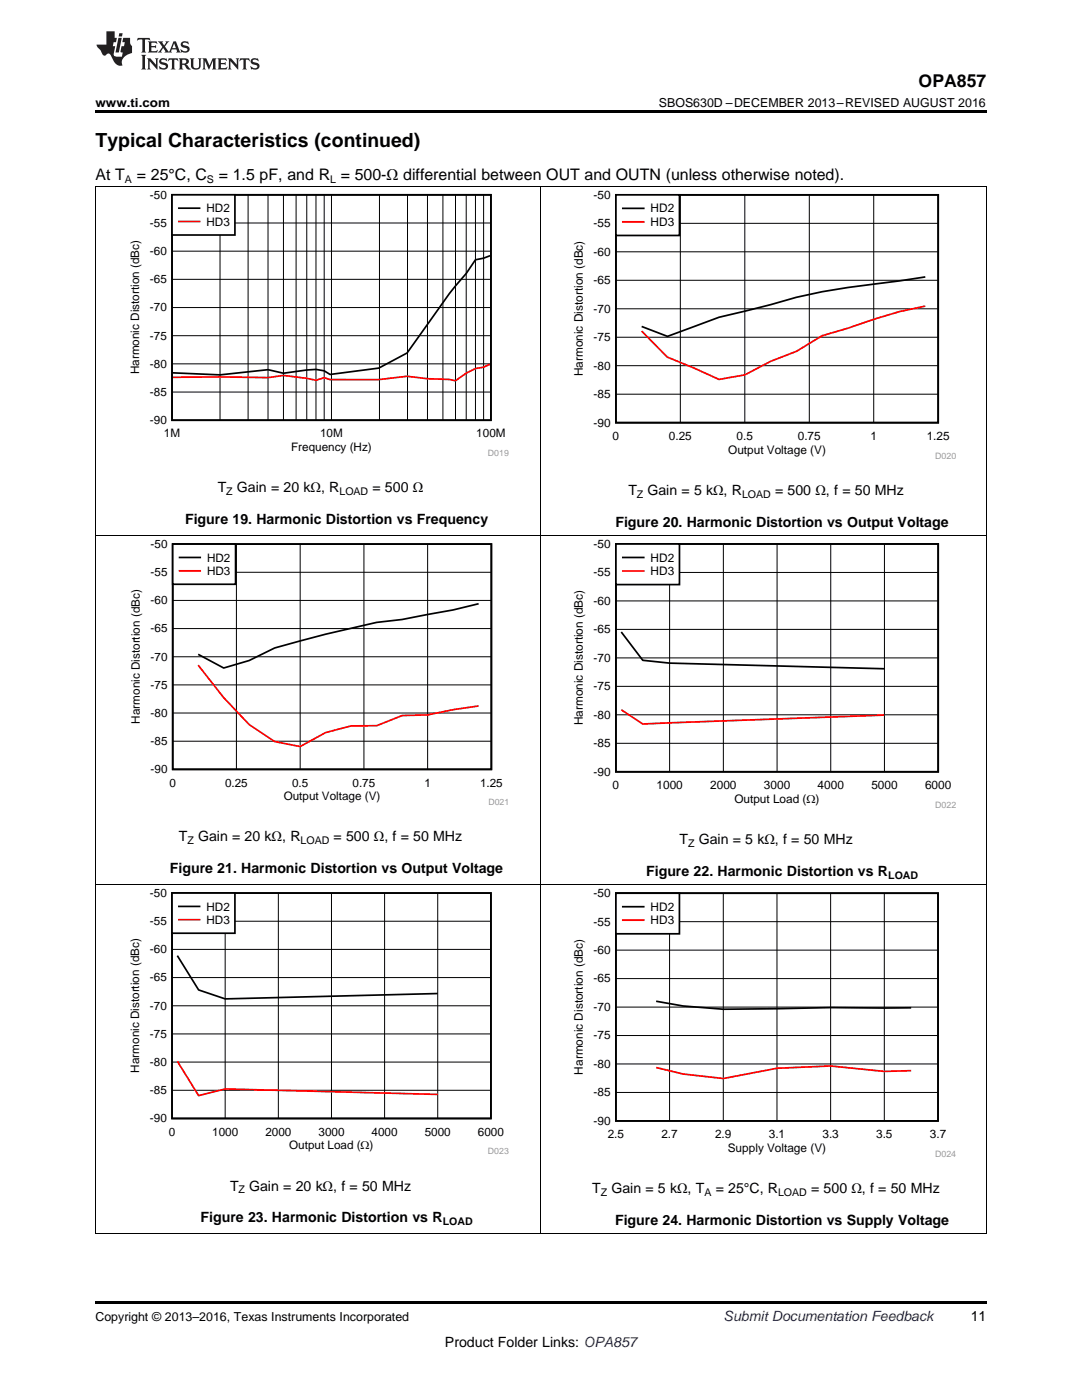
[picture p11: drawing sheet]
<svg xmlns="http://www.w3.org/2000/svg" width="216mm" height="279mm" viewBox="0 0 216 279" stroke-linecap="round" stroke-linejoin="round" font-family="sans-serif">
<path d="M19 246.2l.2 .1zM196.7 246.2l.1 .1zM19 259.7h177.8v.5h-177.8z" fill="#000"/>
<path d="M19.1 176.6v69.7M107.9 176.6v69.7M196.8 176.6v69.7M19 246.2h177.8" fill="none" stroke="#000" stroke-width=".2"/>
<path d="M114 177.4h76.7v53.5h-76.7z" fill-rule="evenodd" fill="#fff"/>
<path d="M122.9 178.3h64.3v45.4h-64.3zM130.9 199.8l5.4 1 8 .6 21.4-.3h16.1" fill="none" stroke="#000" stroke-width=".34"/>
<path d="M133.6 178.3v45.4M144.3 178.3v45.4M155 178.3v45.4M165.7 178.3v45.4M176.5 178.3v45.4M122.9 195.3h64.3M122.9 189.6h64.3M122.9 183.9h64.3M122.9 218h64.3M122.9 212.3h64.3M122.9 206.7h64.3M122.9 201h64.3" fill="none" stroke="#000" stroke-width=".2"/>
<path d="M130.9 213l5.4 1.3 8 .9 10.7-2 10.7-.5 10.8 1.1 5.3-.1" fill="none" stroke="#f00" stroke-width=".34"/>
<path d="M122.9 178.3h12.7v8.1h-12.7z" fill-rule="evenodd" fill="#fff"/>
<path d="M122.9 178.3h12.7v8.1h-12.7zM124.3 181h4.1" fill="none" stroke="#000" stroke-width=".34"/>
<path d="M124.3 183.6h4.1" fill="none" stroke="#f00" stroke-width=".34"/>
<path d="M25.5 177.3h76v53.1h-76z" fill-rule="evenodd" fill="#fff"/>
<path d="M34.3 178.2h63.7v45h-63.7zM35.4 190.7l4.2 6.9 5.3 1.8 42.4-1.1" fill="none" stroke="#000" stroke-width=".34"/>
<path d="M44.9 178.2v45M55.5 178.2v45M66.1 178.2v45M76.7 178.2v45M87.3 178.2v45M34.3 195.1h63.7M34.3 189.5h63.7M34.3 183.9h63.7M34.3 217.6h63.7M34.3 212h63.7M34.3 206.3h63.7M34.3 200.7h63.7" fill="none" stroke="#000" stroke-width=".2"/>
<path d="M35.4 211.8l4.2 6.9 5.3-1.4 42.4 1.1" fill="none" stroke="#f00" stroke-width=".34"/>
<path d="M34.3 178.2h12.6v8h-12.6z" fill-rule="evenodd" fill="#fff"/>
<path d="M34.3 178.2h12.6v8h-12.6zM35.7 180.9h4.1" fill="none" stroke="#000" stroke-width=".34"/>
<path d="M35.7 183.6h4.1" fill="none" stroke="#f00" stroke-width=".34"/>
<path d="M19.1 106.9v69.7M107.9 106.9v69.7M196.8 106.9v69.7M19 176.5h177.8" fill="none" stroke="#000" stroke-width=".2"/>
<path d="M114 107.7h76.7v53.6h-76.7z" fill-rule="evenodd" fill="#fff"/>
<path d="M122.9 108.6h64.3v45.4h-64.3zM124 126.1l4.3 5.7 5.3 .5 42.9 1.2" fill="none" stroke="#000" stroke-width=".34"/>
<path d="M122.9 119.9h64.3M122.9 114.2h64.3M133.6 108.6v45.4M144.3 108.6v45.4M155.1 108.6v45.4M165.8 108.6v45.4M176.5 108.6v45.4M122.9 137h64.3M122.9 131.3h64.3M122.9 125.6h64.3M122.9 148.3h64.3M122.9 142.7h64.3" fill="none" stroke="#000" stroke-width=".2"/>
<path d="M124 141.7l4.3 2.8 48.2-1.8" fill="none" stroke="#f00" stroke-width=".34"/>
<path d="M122.9 108.6h12.7v8.1h-12.7z" fill-rule="evenodd" fill="#fff"/>
<path d="M122.9 108.6h12.7v8.1h-12.7zM124.3 111.3h4.2" fill="none" stroke="#000" stroke-width=".34"/>
<path d="M124.3 113.9h4.2" fill="none" stroke="#f00" stroke-width=".34"/>
<path d="M25.7 107.7h75.6v53h-75.6z" fill-rule="evenodd" fill="#fff"/>
<path d="M34.5 108.6h63.5v44.9h-63.5zM95.5 120.5l-5.1 1.2-10.2 1.9-5 .6a287.3 287.3 0 0 0-20.4 5.1l-5.1 2.5-5.1 1.5-5.1-2.7" fill="none" stroke="#000" stroke-width=".34"/>
<path d="M34.5 119.8h63.6M34.5 114.2h63.6M47.2 108.6v45M59.9 108.6v45M72.6 108.6v45M85.3 108.6v45M34.5 136.7h63.6M34.5 131.1h63.6M34.5 125.4h63.6M34.5 147.9h63.6M34.5 142.3h63.6" fill="none" stroke="#000" stroke-width=".2"/>
<path d="M39.5 132.7l5.1 6.5 5.1 5.4 5.1 3.4 5.1 1 5.1-2.8 5.1-1.3 5.1-.1 5-2 5.1-.1 5.1-1.1 5.1-.7" fill="none" stroke="#f00" stroke-width=".34"/>
<path d="M34.5 108.6h12.5v8h-12.5z" fill-rule="evenodd" fill="#fff"/>
<path d="M34.5 108.6h12.5v8h-12.5zM35.8 111.3h4.2" fill="none" stroke="#000" stroke-width=".34"/>
<path d="M35.8 113.9h4.2" fill="none" stroke="#f00" stroke-width=".34"/>
<path d="M19.1 37.2v69.7M107.9 37.2v69.7M196.8 37.2v69.7M19 106.9h177.8" fill="none" stroke="#000" stroke-width=".2"/>
<path d="M114 38h76.7v53.6h-76.7z" fill-rule="evenodd" fill="#fff"/>
<path d="M122.9 38.9h64.3v45.5h-64.3zM184.6 55.3l-5.1 .8a172.4 172.4 0 0 0-20.6 3.2l-5.1 1.5-10.3 2.5-10.3 3.8-5.2-1.9" fill="none" stroke="#000" stroke-width=".34"/>
<path d="M135.8 38.9v45.5M148.6 38.9v45.5M161.5 38.9v45.5M174.3 38.9v45.5M122.9 55.9h64.3M122.9 50.3h64.3M122.9 44.6h64.3M122.9 78.7h64.3M122.9 73h64.3M122.9 67.3h64.3M122.9 61.6h64.3" fill="none" stroke="#000" stroke-width=".2"/>
<path d="M184.6 61.1l-5.1 1.1-15.4 4.8-5.2 3.1-5.1 2-5.2 2.7-5.1 .9-5.2-2.3-5.1-2.1-5.2-5.2" fill="none" stroke="#f00" stroke-width=".34"/>
<path d="M122.9 38.9h12.7v8.1h-12.7z" fill-rule="evenodd" fill="#fff"/>
<path d="M122.9 38.9h12.7v8.1h-12.7zM124.3 41.6h4.2" fill="none" stroke="#000" stroke-width=".34"/>
<path d="M124.3 44.3h4.2" fill="none" stroke="#f00" stroke-width=".34"/>
<path d="M25.5 38h76v53h-76z" fill-rule="evenodd" fill="#fff"/>
<path d="M34.3 38.9h63.7v45h-63.7zM97.8 51l-1.3 .5-1.6 .3-1.9 2.8-3.3 4-8.5 11.9-5.6 3-9.7 1.2-1.2-.7-1.7-.3-6.4 .8-3.1-.7-9.6 1-9.4-.4" fill="none" stroke="#000" stroke-width=".34"/>
<g fill="none" stroke="#000" stroke-width=".2">
<path d="M43.9 38.9v45M49.5 38.9v45M53.5 38.9v45M56.6 38.9v45M59.1 38.9v45M61.2 38.9v45M63 38.9v45M64.7 38.9v45M66.1 38.9v45M75.7 38.9v45M81.3 38.9v45M85.3 38.9v45"/>
<path d="M88.4 38.9v45M90.9 38.9v45M93 38.9v45M94.9 38.9v45M96.5 38.9v45M34.3 55.7h63.7M34.3 50.1h63.7M34.3 44.5h63.7M34.3 78.2h63.7M34.3 72.6h63.7M34.3 67h63.7M34.3 61.4h63.7"/>
</g>
<path d="M97.8 72.7l-1.3 .6-1.6 .3-1.9 .9-2.1 1.5-1.2-.3-4.4-.1-4.1-.5-5.6 .7h-9.7l-1.2-.4-1.7 .5-1.8-.4-4.6-.6-3.1 .5-9.6-.2-9.4 .1" fill="none" stroke="#f00" stroke-width=".34"/>
<path d="M34.3 38.9h12.6v8h-12.6z" fill-rule="evenodd" fill="#fff"/>
<path d="M34.3 38.9h12.6v8h-12.6zM35.7 41.5h4.1" fill="none" stroke="#000" stroke-width=".34"/>
<path d="M35.7 44.2h4.1" fill="none" stroke="#f00" stroke-width=".34"/>
<path d="M19 37.2h177.8" fill="none" stroke="#000" stroke-width=".2"/>
<path d="M19 22h177.8v.5h-177.8z" fill="#000"/>
<g fill="#231f20">
<path d="M27.5 7.6l-.1 .5 .4-.2h.6v.1v2.1l-.2 .4h1l-.3-.4v-2.1l.1-.1h.5l.5 .2-.2-.5zM29.5 8.3l.2 .3v1.5l-.2 .4h1.8l.2-.6a1.04 1.04 0 0 1-1.3 .2v-.7h.6l.3 .2v-.6l-.3 .2h-.6v-.6l.8-.1 .4 .3-.2-.5zM31.5 8.3l.9 1.1-.9 1.1h.8l-.2-.2 .5-.7 .4 .7-.2 .2h1.5l-.1-.2 .1-.4h.9l.1 .4-.2 .2h1l-.3-.3-.7-1.9h-.5l-.9 2-.8-1 .9-1h-.8l.1 .3-.3 .5-.4-.6 .2-.2zM34.7 8.6l.4 1h-.7zM36.3 8.4a.63 .63 0 0 0-.2 .7 .63 .63 0 0 0 .6 .4l.6 .2 .1 .2a.75 .75 0 0 1-.7 .4 .75 .75 0 0 1-.6-.5l.1 .7 .1-.1a1.11 1.11 0 0 0 1.5-.6 1.13 1.13 0 0 0-1.2-.8l-.1-.4a1.04 1.04 0 0 1 1.2 .2l-.2-.5-.1 .1-.5-.2zM28.2 10.9l.2 .4v2.2l-.2 .4h1l-.3-.4v-2.2l.3-.4zM29.3 11.6l.3 .4v1.5l-.3 .4h.8l-.2-.4v-1.3l1.5 1.7v-1.9l.2-.4h-.7l.2 .4v.9l-1.1-1.3zM32 11.8a.62 .62 0 0 0-.2 .7 .62 .62 0 0 0 .6 .4l.6 .1 .1 .3a.76 .76 0 0 1-.7 .3 .76 .76 0 0 1-.6-.4l.1 .7 .1-.1a1.11 1.11 0 0 0 1.5-.6 1.13 1.13 0 0 0-1.2-.8l-.1-.4a1.04 1.04 0 0 1 1.2 .2l-.2-.6-.1 .1-.5-.1zM33.7 11.6l-.2 .6a.61 .61 0 0 1 .8-.3v1.6l-.2 .4h.9l-.2-.4v-1.6a.63 .63 0 0 1 .8 .3l-.2-.6zM35.6 11.6l.3 .4v1.5l-.3 .4h1l-.2-.2v-.8l.5 .2a.76 .76 0 0 0 1.2 .7l-1-1a.58 .58 0 0 0 .6-.5 .58 .58 0 0 0-.5-.6zM36.4 11.9h.1a.45 .45 0 0 1 .5 .1 .45 .45 0 0 1 .1 .5l-.7 .2zM37.9 11.6l.2 .2a2.17 2.17 0 0 0 .3 1.9 .99 .99 0 0 0 1.6-.6v-1.1l.2-.4h-.7l.2 .2a1.92 1.92 0 0 1-.2 1.8 .6 .6 0 0 1-.9-.5v-1.1l.2-.4zM40.4 11.6l.2 .4v1.5l-.2 .4h.7l-.2-.4v-1.4l.8 1.8 .8-1.8v1.4l-.2 .4h.9l-.2-.4v-1.5l.2-.4h-.8l-.6 1.5-.6-1.5zM43.4 11.6l.2 .4v1.5l-.2 .4h1.8l.2-.6a1.04 1.04 0 0 1-1.3 .1v-.6h.5l.4 .2v-.6l-.4 .2h-.5v-.7h.8l.3 .3-.1-.6zM45.5 11.6l.2 .4v1.5l-.2 .4h.7l-.2-.4v-1.3l1.5 1.7v-1.9l.2-.4h-.7l.2 .4v.9l-1.1-1.3zM47.9 11.6l-.1 .6a.61 .61 0 0 1 .8-.3v1.6l-.3 .4h1l-.3-.4 .1-1.6a.63 .63 0 0 1 .7 .3l-.1-.6zM50.2 11.8a.62 .62 0 0 0-.2 .7 .62 .62 0 0 0 .6 .4l.6 .1 .2 .3a.76 .76 0 0 1-.8 .3 .76 .76 0 0 1-.6-.4l.1 .7 .2-.1a1.11 1.11 0 0 0 1.5-.6 1.13 1.13 0 0 0-1.3-.8l-.1-.4a1.04 1.04 0 0 1 1.2 .2l-.1-.6-.2 .1-.5-.1z"/>
<path d="M21.2 6.3v2.6h-1.9l.1 .4 .7 .9a.91 .91 0 0 0 1 .8 .56 .56 0 0 1 .5-.3 .56 .56 0 0 1 .5 .3l.4 .8a1.53 1.53 0 0 0 1.9 1.2 1.54 1.54 0 0 1 1-2.1l.9-.3v-1.4a1.52 1.52 0 0 1-.3-1.6h-1.4l-.2 .8h.5l-.2 .8h-.4l-.2 1v.2l.4 .1-.2 .8a1.93 1.93 0 0 1-1.6-.3l.3-1.8h-.5l.2-.8h.4l.2-.8h-.4v-1.3zM23.6 7.6l-.6 2.9h.7l.6-2.9zM23.8 6.6l-.1 .7h.6l.2-.7z"/>
</g>
<text font-size="3.9" x="19" y="29.3">Typical Characteristics (continued)</text>
<text font-size="3.5" x="183.3" y="17.3">OPA857</text>
<g font-size="3.2">
<text x="19" y="36">At T</text>
<text x="27.3" y="36">= 25°C, C</text>
<text x="43.6" y="36">= 1.5 pF, and R = 500-Ω differential between OUT and OUTN (unless otherwise noted).</text>
</g>
<g font-size="2.8">
<text x="43.5" y="98.2">T</text>
<text x="47.3" y="98.2">Gain = 20 kΩ, R</text>
<text x="74.3" y="98.2">= 500 Ω</text>
<text x="125.4" y="98.8">T</text>
<text x="129.2" y="98.8">Gain = 5 kΩ, R</text>
<text x="154.7" y="98.8">= 500 Ω, f = 50 MHz</text>
<text x="36.9" y="104.6">Figure 19. Harmonic Distortion vs Frequency</text>
<text x="122.8" y="105.2">Figure 20. Harmonic Distortion vs Output Voltage</text>
<text x="35.7" y="167.9">T</text>
<text x="39.5" y="167.9">Gain = 20 kΩ, R</text>
<text x="66.6" y="167.9">= 500 Ω, f = 50 MHz</text>
<text x="135.6" y="168.5">T</text>
<text x="139.4" y="168.5">Gain = 5 kΩ, f = 50 MHz</text>
<text x="33.9" y="174.3">Figure 21. Harmonic Distortion vs Output Voltage</text>
<text x="128.9" y="174.8">Figure 22. Harmonic Distortion vs R</text>
<text x="45.9" y="237.6">T</text>
<text x="49.7" y="237.6">Gain = 20 kΩ, f = 50 MHz</text>
<text x="118.2" y="238.2">T</text>
<text x="122" y="238.2">Gain = 5 kΩ, T</text>
<text x="142.8" y="238.2">= 25°C, R</text>
<text x="161.9" y="238.2">= 500 Ω, f = 50 MHz</text>
<text x="40" y="243.9">Figure 23. Harmonic Distortion vs R</text>
<text x="122.7" y="244.5">Figure 24. Harmonic Distortion vs Supply Voltage</text>
<text x="193.7" y="263.6">11</text>
<text x="88.8" y="268.9">Product Folder Links: OPA857</text>
</g>
<text font-size="2.8" fill="#0000c8" x="144.4" y="263.6">Submit Documentation Feedback</text>
<g font-size="2.5">
<text x="19" y="21.4">www.ti.com</text>
<text x="131.5" y="21.4">SBOS630D –DECEMBER 2013–REVISED AUGUST 2016</text>
<text x="19" y="263.6">Copyright © 2013–2016, Texas Instruments Incorporated</text>
</g>
<g font-size="2.4">
<text x="118.4" y="39.7">-50</text>
<text x="118.4" y="45.3">-55</text>
<text x="129.8" y="42.4">HD2</text>
<text x="129.8" y="45.1">HD3</text>
<text x="118.4" y="51">-60</text>
<text x="118.4" y="56.7">-65</text>
<text x="118.4" y="62.4">-70</text>
<text x="118.4" y="68.1">-75</text>
<text x="116.3" y="75.1" transform="rotate(-90 116.3 75.1)">Harmonic Distortion (dBc)</text>
<text x="118.4" y="73.8">-80</text>
<text x="118.4" y="79.4">-85</text>
<text x="118.4" y="85.1">-90</text>
<text x="122.2" y="87.8">0</text>
<text x="133.5" y="87.8">0.25</text>
<text x="147" y="87.8">0.5</text>
<text x="159.2" y="87.8">0.75</text>
<text x="173.7" y="87.8">1</text>
<text x="184.9" y="87.8">1.25</text>
<text x="145.3" y="90.5">Output Voltage (V)</text>
<text x="118.4" y="109.3">-50</text>
<text x="129.8" y="112.1">HD2</text>
<text x="118.4" y="115">-55</text>
<text x="129.8" y="114.8">HD3</text>
<text x="118.4" y="120.7">-60</text>
<text x="118.4" y="126.4">-65</text>
<text x="118.4" y="137.7">-75</text>
<text x="118.4" y="132.1">-70</text>
<text x="118.4" y="143.4">-80</text>
<text x="116.3" y="144.8" transform="rotate(-90 116.3 144.8)">Harmonic Distortion (dBc)</text>
<text x="118.4" y="149.1">-85</text>
<text x="118.4" y="154.8">-90</text>
<text x="122.2" y="157.5">0</text>
<text x="131" y="157.5">1000</text>
<text x="141.7" y="157.5">2000</text>
<text x="146.5" y="160.2">Output Load (:)</text>
<text x="152.4" y="157.5">3000</text>
<text x="163.1" y="157.5">4000</text>
<text x="173.9" y="157.5">5000</text>
<text x="184.6" y="157.5">6000</text>
<text x="118.4" y="179">-50</text>
<text x="118.4" y="184.7">-55</text>
<text x="129.8" y="181.8">HD2</text>
<text x="129.8" y="184.5">HD3</text>
<text x="118.4" y="190.4">-60</text>
<text x="118.4" y="196.1">-65</text>
<text x="118.4" y="201.8">-70</text>
<text x="118.4" y="207.4">-75</text>
<text x="116.3" y="214.5" transform="rotate(-90 116.3 214.5)">Harmonic Distortion (dBc)</text>
<text x="118.4" y="213.1">-80</text>
<text x="118.4" y="218.8">-85</text>
<text x="118.4" y="224.5">-90</text>
<text x="121.3" y="227.2">2.5</text>
<text x="132" y="227.2">2.7</text>
<text x="142.7" y="227.2">2.9</text>
<text x="153.4" y="227.2">3.1</text>
<text x="164.1" y="227.2">3.3</text>
<text x="174.8" y="227.2">3.5</text>
<text x="185.5" y="227.2">3.7</text>
<text x="145.2" y="229.9">Supply Voltage (V)</text>
</g>
<g font-size="2.3">
<text x="29.9" y="39.6">-50</text>
<text x="29.9" y="45.3">-55</text>
<text x="41.2" y="42.4">HD2</text>
<text x="41.2" y="45">HD3</text>
<text x="29.9" y="50.9">-60</text>
<text x="29.9" y="56.5">-65</text>
<text x="29.9" y="62.1">-70</text>
<text x="29.9" y="67.8">-75</text>
<text x="27.8" y="74.7" transform="rotate(-90 27.8 74.7)">Harmonic Distortion (dBc)</text>
<text x="29.9" y="73.4">-80</text>
<text x="29.9" y="79">-85</text>
<text x="29.9" y="84.6">-90</text>
<text x="32.7" y="87.3">1M</text>
<text x="58.1" y="90">Frequency (Hz)</text>
<text x="63.9" y="87.3">10M</text>
<text x="95" y="87.3">100M</text>
<text x="30.1" y="109.4">-50</text>
<text x="41.3" y="112.1">HD2</text>
<text x="30.1" y="115">-55</text>
<text x="41.3" y="114.7">HD3</text>
<text x="30.1" y="120.6">-60</text>
<text x="30.1" y="131.8">-70</text>
<text x="30.1" y="126.2">-65</text>
<text x="30.1" y="137.4">-75</text>
<text x="30.1" y="143.1">-80</text>
<text x="27.9" y="144.4" transform="rotate(-90 27.9 144.4)">Harmonic Distortion (dBc)</text>
<text x="30.1" y="148.7">-85</text>
<text x="30.1" y="154.3">-90</text>
<text x="33.8" y="157">0</text>
<text x="44.9" y="157">0.25</text>
<text x="56.6" y="159.6">Output Voltage (V)</text>
<text x="58.3" y="157">0.5</text>
<text x="70.4" y="157">0.75</text>
<text x="84.7" y="157">1</text>
<text x="95.8" y="157">1.25</text>
<text x="29.9" y="179">-50</text>
<text x="29.9" y="184.6">-55</text>
<text x="41.2" y="181.7">HD2</text>
<text x="41.2" y="184.4">HD3</text>
<text x="29.9" y="190.2">-60</text>
<text x="29.9" y="195.9">-65</text>
<text x="29.9" y="201.5">-70</text>
<text x="29.9" y="207.1">-75</text>
<text x="27.8" y="214.1" transform="rotate(-90 27.8 214.1)">Harmonic Distortion (dBc)</text>
<text x="29.9" y="212.7">-80</text>
<text x="29.9" y="218.4">-85</text>
<text x="29.9" y="224">-90</text>
<text x="33.7" y="226.6">0</text>
<text x="42.3" y="226.6">1000</text>
<text x="53" y="226.6">2000</text>
<text x="63.6" y="226.6">3000</text>
<text x="74.1" y="226.6">4000</text>
<text x="84.8" y="226.6">5000</text>
<text x="95.4" y="226.6">6000</text>
<text x="57.7" y="229.3">Output Load (:)</text>
</g>
<g font-size="2.1">
<text x="24.9" y="36.6">A</text>
<text x="41.3" y="36.6">S</text>
<text x="65.9" y="36.6">L</text>
<text x="45.2" y="98.8">Z</text>
<text x="67.7" y="98.8">LOAD</text>
<text x="127.1" y="99.4">Z</text>
<text x="148.1" y="99.4">LOAD</text>
<text x="37.4" y="168.5">Z</text>
<text x="60" y="168.5">LOAD</text>
<text x="137.3" y="169.1">Z</text>
<text x="177.2" y="175.4">LOAD</text>
<text x="47.6" y="238.2">Z</text>
<text x="119.9" y="238.7">Z</text>
<text x="140.5" y="238.7">A</text>
<text x="155.3" y="238.7">LOAD</text>
<text x="88.3" y="244.5">LOAD</text>
</g>
<g font-size="1.8" fill="#999">
<text x="186.6" y="91.5">D020</text>
<text x="186.6" y="161.2">D022</text>
<text x="186.6" y="230.9">D024</text>
</g>
<g font-size="1.7" fill="#999">
<text x="97.4" y="91">D019</text>
<text x="97.5" y="160.7">D021</text>
<text x="97.4" y="230.3">D023</text>
</g>
</svg>
